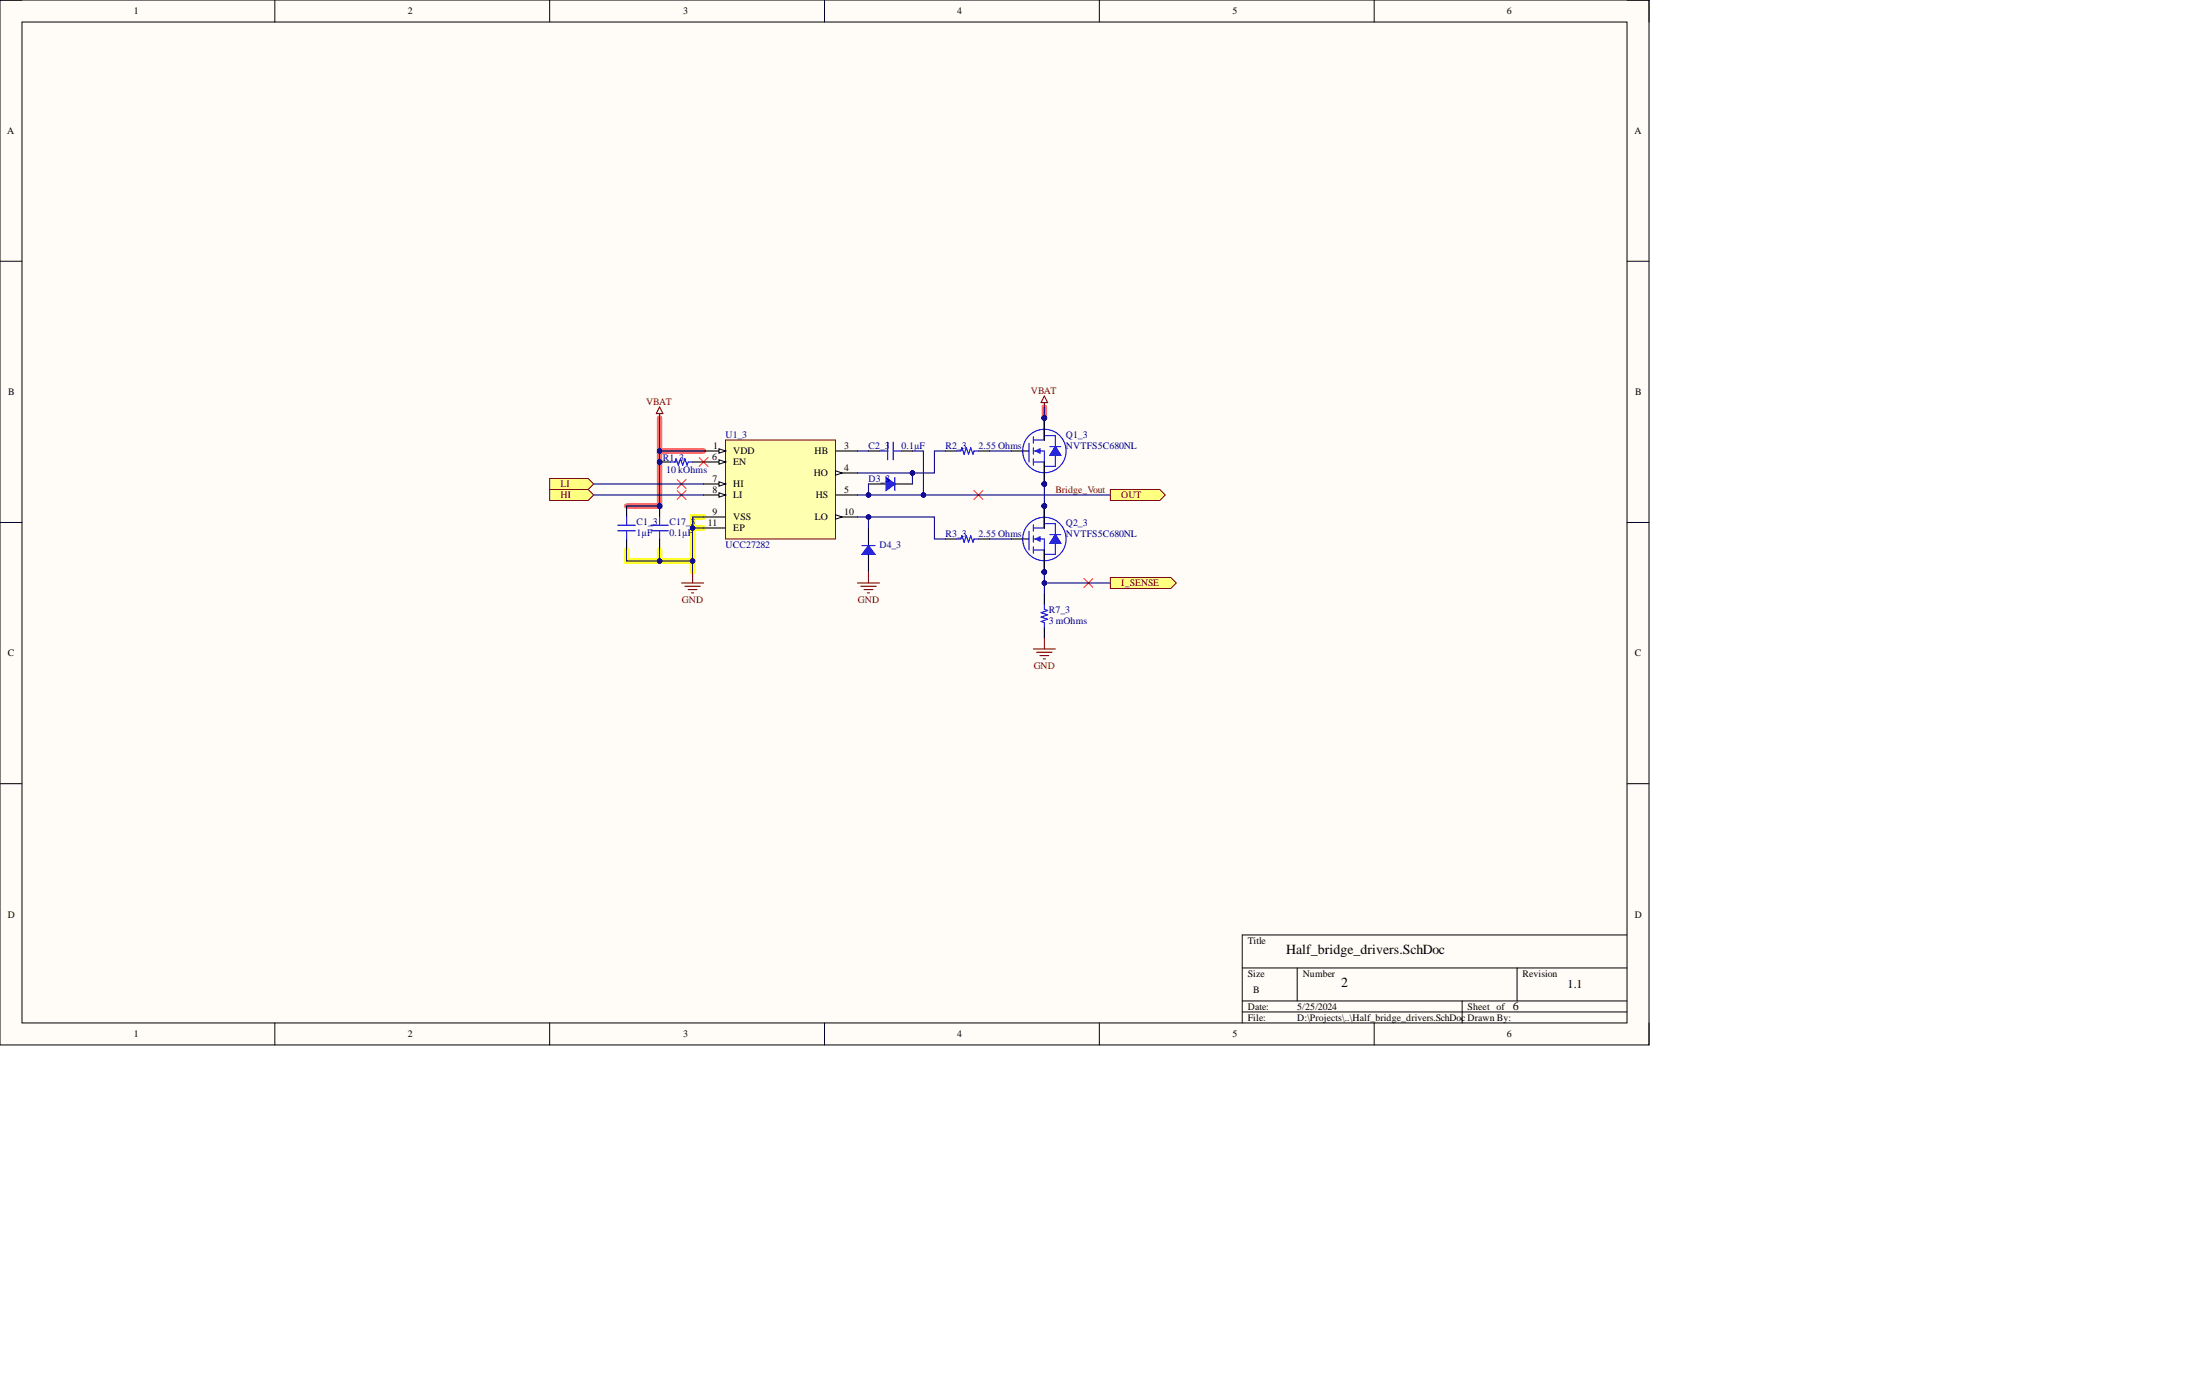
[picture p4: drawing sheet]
<svg xmlns="http://www.w3.org/2000/svg" width="508mm" height="322mm" viewBox="0 0 508 322" stroke-linecap="round" stroke-linejoin="round" font-family="sans-serif">
<path d="M0 0h380.5v241h-380.5z" fill-rule="evenodd" fill="#fffcf8"/>
<path d="M0 0h380.5v241h-380.5z" fill="none" stroke="#000" stroke-width=".23"/>
<path d="M5.1 5.1h370.3v230.8h-370.3z" fill-rule="evenodd" fill="#fffcf8"/>
<g fill="none" stroke="#000" stroke-width=".23">
<path d="M0 0h5.1M5.1 5.1h370.3v230.8h-370.3zM63.4 0v5.1M126.8 0v5.1M190.3 0v5.1M253.7 0v5.1M317.1 0v5.1M375.4 0h5.1v5.1M0 60.3h5.1M375.4 60.3h5.1M0 120.5h5.1M375.4 120.5h5.1"/>
<path d="M0 180.8h5.1M375.4 180.8h5.1M375.4 215.6h-88.8v20.3M63.4 235.9v5.1M126.8 235.9v5.1M190.3 235.9v5.1M253.7 235.9v5.1M286.6 223.2h88.8M286.6 230.9h88.8M286.6 233.4h88.8M299.3 223.2v7.7M317.1 235.9v5.1"/>
<path d="M337.4 230.9v5M350.1 223.2v7.7M380.5 235.9v5.1"/>
</g>
<path d="M152.2 96.4v7.6h10.1M241 93.9v2.5M152.2 104v12.7h-7.6" fill="none" stroke="#ff6e6e" stroke-width="1.3"/>
<path d="M162.3 119.2h-2.5v12.7M144.6 126.8v2.6h15.2M152.2 126.8v2.6M159.8 121.8h2.5" fill="none" stroke="#ff0" stroke-width="1.3"/>
<path d="M241 92.9v1M241 91.3l.7 1.6h-1.5zM238.5 149.7h5M239.2 150.4h3.6M240 151.2h2M240.7 152h.5M241 147.1v2.6" fill="none" stroke="#800000" stroke-width=".25"/>
<path d="M200.4 104h2.5M208 104h2.5" fill="none" stroke="#000" stroke-width=".25"/>
<path d="M202.9 104h1.9M204.8 102v4M206.1 104h1.9M206.1 102v4" fill="none" stroke="#00f" stroke-width=".25"/>
<path d="M126.8 110.4h8.9l1.3 1.2-1.3 1.3h-8.9z" fill-rule="evenodd" fill="#ffff80"/>
<path d="M126.8 110.4h8.9l1.3 1.2-1.3 1.3h-8.9z" fill="none" stroke="#800000" stroke-width=".23"/>
<path d="M126.8 112.9h8.9l1.3 1.3-1.3 1.2h-8.9z" fill-rule="evenodd" fill="#ffff80"/>
<path d="M126.8 112.9h8.9l1.3 1.3-1.3 1.2h-8.9z" fill="none" stroke="#800000" stroke-width=".23"/>
<path d="M156.3 113.1l2 2.1M156.3 110.6l2 2M158.3 113.1l-2 2.1M158.3 110.6l-2 2" fill="none" stroke="#f00" stroke-width=".23"/>
<path d="M144.6 116.7v2.5M144.6 124.3v2.5" fill="none" stroke="#000" stroke-width=".25"/>
<path d="M144.6 119.2v1.9M142.6 121.1h4M142.6 122.4h4M144.6 122.4v1.9" fill="none" stroke="#00f" stroke-width=".25"/>
<path d="M152.2 93.9l.8 1.5h-1.6zM152.2 95.4v1" fill="none" stroke="#800000" stroke-width=".25"/>
<path d="M256.2 112.9h11.4l1.3 1.3-1.3 1.2h-11.4z" fill-rule="evenodd" fill="#ffff80"/>
<path d="M256.2 112.9h11.4l1.3 1.3-1.3 1.2h-11.4z" fill="none" stroke="#800000" stroke-width=".23"/>
<path d="M218.2 104h2.5M225.8 104h2.5M218.2 124.3h2.5M225.8 124.3h2.5M241 137v2.5M241 144.6v2.5" fill="none" stroke="#000" stroke-width=".25"/>
<path d="M220.7 104h1l.3-.7 .5 1.5 .5-1.5 .5 1.5 .5-1.5 .5 1.5 .3-.8h1M220.7 124.3h1l.3-.8 .5 1.6 .5-1.6 .5 1.6 .5-1.6 .5 1.6 .3-.8h1M241 139.5v1l.7 .3-1.5 .5 1.5 .5-1.5 .5 1.5 .5-1.5 .5 .8 .3v1" fill="none" stroke="#00f" stroke-width=".25"/>
<path d="M224.8 113.1l2 2.1M226.8 113.1l-2 2.1" fill="none" stroke="#f00" stroke-width=".23"/>
<path d="M256.2 133.2h14l1.2 1.3-1.2 1.2h-14z" fill-rule="evenodd" fill="#ffff80"/>
<path d="M256.2 133.2h14l1.2 1.3-1.2 1.2h-14z" fill="none" stroke="#800000" stroke-width=".23"/>
<path d="M250.1 133.4l2 2.1M252.1 133.4l-2 2.1" fill="none" stroke="#f00" stroke-width=".23"/>
<circle cx="241" cy="111.6" r=".51" fill="#000080"/>
<circle cx="241" cy="111.6" r=".51" fill="none" stroke="#000080" stroke-width=".23"/>
<circle cx="241" cy="96.4" r=".51" fill="#000080"/>
<circle cx="241" cy="96.4" r=".51" fill="none" stroke="#000080" stroke-width=".23"/>
<circle cx="241" cy="111.6" r=".51" fill="#000080"/>
<circle cx="241" cy="111.6" r=".51" fill="none" stroke="#000080" stroke-width=".23"/>
<circle cx="241" cy="111.6" r=".51" fill="#000080"/>
<circle cx="241" cy="111.6" r=".51" fill="none" stroke="#000080" stroke-width=".23"/>
<circle cx="241" cy="96.4" r=".51" fill="#000080"/>
<circle cx="241" cy="96.4" r=".51" fill="none" stroke="#000080" stroke-width=".23"/>
<circle cx="241" cy="96.4" r=".51" fill="#000080"/>
<circle cx="241" cy="96.4" r=".51" fill="none" stroke="#000080" stroke-width=".23"/>
<circle cx="241" cy="96.4" r=".51" fill="#000080"/>
<circle cx="241" cy="96.4" r=".51" fill="none" stroke="#000080" stroke-width=".23"/>
<path d="M245.4 106.4a5 5 0 0 0-4.2-7.4 5 5 0 0 0-4.8 7 5 5 0 0 0 8.4 1.2l.5-.7" fill="none" stroke="#00f" stroke-width=".25"/>
<path d="M233.4 104h4M241 106.6v5" fill="none" stroke="#000" stroke-width=".25"/>
<circle cx="241" cy="111.6" r=".51" fill="#000080"/>
<circle cx="241" cy="111.6" r=".51" fill="none" stroke="#000080" stroke-width=".23"/>
<path d="M241 96.4v5.1" fill="none" stroke="#000" stroke-width=".25"/>
<circle cx="241" cy="96.4" r=".51" fill="#000080"/>
<circle cx="241" cy="96.4" r=".51" fill="none" stroke="#000080" stroke-width=".23"/>
<path d="M237.4 102.2v4.4M238.5 104h2.5v2.6h-2.5M238.5 101.5h2.5" fill="none" stroke="#00f" stroke-width=".25"/>
<path d="M239 104l1-.5v1z" fill="#00f"/>
<path d="M239 104l1-.5v1zM242.3 103h2.5M243.5 101.5v5.1M243.5 103l1.3 2h-2.5z" fill="none" stroke="#00f" stroke-width=".25"/>
<path d="M243.5 103l1.3 2h-2.5z" fill="#00f"/>
<path d="M243.5 103l1.3 2h-2.5z" fill="none" stroke="#00f" stroke-width=".23"/>
<path d="M238.5 100.7v1.5M238.5 103.3v1.5M238.5 105.8v1.5M241 100.5h2.5v1M243.5 106.6v1h-2.5" fill="none" stroke="#00f" stroke-width=".25"/>
<path d="M241 106.6v5" fill="none" stroke="#000" stroke-width=".25"/>
<circle cx="241" cy="111.6" r=".51" fill="#000080"/>
<circle cx="241" cy="111.6" r=".51" fill="none" stroke="#000080" stroke-width=".23"/>
<path d="M241 106.6v5" fill="none" stroke="#000" stroke-width=".25"/>
<circle cx="241" cy="111.6" r=".51" fill="#000080"/>
<circle cx="241" cy="111.6" r=".51" fill="none" stroke="#000080" stroke-width=".23"/>
<path d="M241 96.4v5.1" fill="none" stroke="#000" stroke-width=".25"/>
<circle cx="241" cy="96.4" r=".51" fill="#000080"/>
<circle cx="241" cy="96.4" r=".51" fill="none" stroke="#000080" stroke-width=".23"/>
<path d="M241 96.4v5.1" fill="none" stroke="#000" stroke-width=".25"/>
<circle cx="241" cy="96.4" r=".51" fill="#000080"/>
<circle cx="241" cy="96.4" r=".51" fill="none" stroke="#000080" stroke-width=".23"/>
<path d="M241 96.4v5.1" fill="none" stroke="#000" stroke-width=".25"/>
<circle cx="241" cy="96.4" r=".51" fill="#000080"/>
<circle cx="241" cy="96.4" r=".51" fill="none" stroke="#000080" stroke-width=".23"/>
<circle cx="241" cy="131.9" r=".51" fill="#000080"/>
<circle cx="241" cy="131.9" r=".51" fill="none" stroke="#000080" stroke-width=".23"/>
<circle cx="241" cy="116.7" r=".51" fill="#000080"/>
<circle cx="241" cy="116.7" r=".51" fill="none" stroke="#000080" stroke-width=".23"/>
<circle cx="241" cy="131.9" r=".51" fill="#000080"/>
<circle cx="241" cy="131.9" r=".51" fill="none" stroke="#000080" stroke-width=".23"/>
<circle cx="241" cy="131.9" r=".51" fill="#000080"/>
<circle cx="241" cy="131.9" r=".51" fill="none" stroke="#000080" stroke-width=".23"/>
<circle cx="241" cy="116.7" r=".51" fill="#000080"/>
<circle cx="241" cy="116.7" r=".51" fill="none" stroke="#000080" stroke-width=".23"/>
<circle cx="241" cy="116.7" r=".51" fill="#000080"/>
<circle cx="241" cy="116.7" r=".51" fill="none" stroke="#000080" stroke-width=".23"/>
<circle cx="241" cy="116.7" r=".51" fill="#000080"/>
<circle cx="241" cy="116.7" r=".51" fill="none" stroke="#000080" stroke-width=".23"/>
<path d="M245.4 126.7a5 5 0 0 0-4.2-7.4 5 5 0 0 0-4.8 7 5 5 0 0 0 8.4 1.2l.5-.7" fill="none" stroke="#00f" stroke-width=".25"/>
<path d="M233.4 124.3h4M241 126.8v5.1" fill="none" stroke="#000" stroke-width=".25"/>
<circle cx="241" cy="131.9" r=".51" fill="#000080"/>
<circle cx="241" cy="131.9" r=".51" fill="none" stroke="#000080" stroke-width=".23"/>
<path d="M241 116.7v5.1" fill="none" stroke="#000" stroke-width=".25"/>
<circle cx="241" cy="116.7" r=".51" fill="#000080"/>
<circle cx="241" cy="116.7" r=".51" fill="none" stroke="#000080" stroke-width=".23"/>
<path d="M237.4 122.5v4.3M238.5 124.3h2.5v2.5h-2.5M238.5 121.8h2.5" fill="none" stroke="#00f" stroke-width=".25"/>
<path d="M239 124.3l1-.5v1z" fill="#00f"/>
<path d="M239 124.3l1-.5v1zM242.3 123.3h2.5M243.5 121.8v5M243.5 123.3l1.3 2h-2.5z" fill="none" stroke="#00f" stroke-width=".25"/>
<path d="M243.5 123.3l1.3 2h-2.5z" fill="#00f"/>
<path d="M243.5 123.3l1.3 2h-2.5z" fill="none" stroke="#00f" stroke-width=".23"/>
<path d="M238.5 121v1.5M238.5 123.5v1.6M238.5 126.1v1.5M241 120.8h2.5v1M243.5 126.8v1.1h-2.5" fill="none" stroke="#00f" stroke-width=".25"/>
<path d="M241 126.8v5.1" fill="none" stroke="#000" stroke-width=".25"/>
<circle cx="241" cy="131.9" r=".51" fill="#000080"/>
<circle cx="241" cy="131.9" r=".51" fill="none" stroke="#000080" stroke-width=".23"/>
<path d="M241 126.8v5.1" fill="none" stroke="#000" stroke-width=".25"/>
<circle cx="241" cy="131.9" r=".51" fill="#000080"/>
<circle cx="241" cy="131.9" r=".51" fill="none" stroke="#000080" stroke-width=".23"/>
<path d="M241 116.7v5.1" fill="none" stroke="#000" stroke-width=".25"/>
<circle cx="241" cy="116.7" r=".51" fill="#000080"/>
<circle cx="241" cy="116.7" r=".51" fill="none" stroke="#000080" stroke-width=".23"/>
<path d="M241 116.7v5.1" fill="none" stroke="#000" stroke-width=".25"/>
<circle cx="241" cy="116.7" r=".51" fill="#000080"/>
<circle cx="241" cy="116.7" r=".51" fill="none" stroke="#000080" stroke-width=".23"/>
<path d="M241 116.7v5.1" fill="none" stroke="#000" stroke-width=".25"/>
<circle cx="241" cy="116.7" r=".51" fill="#000080"/>
<circle cx="241" cy="116.7" r=".51" fill="none" stroke="#000080" stroke-width=".23"/>
<circle cx="152.2" cy="106.6" r=".51" fill="#000080"/>
<circle cx="152.2" cy="106.6" r=".51" fill="none" stroke="#000080" stroke-width=".23"/>
<path d="M152.2 106.6h2.5M159.8 106.6h2.5" fill="none" stroke="#000" stroke-width=".25"/>
<circle cx="152.2" cy="106.6" r=".51" fill="#000080"/>
<circle cx="152.2" cy="106.6" r=".51" fill="none" stroke="#000080" stroke-width=".23"/>
<path d="M154.7 106.6h1.1l.2-.8 .5 1.5 .5-1.5 .5 1.5 .5-1.5 .5 1.5 .3-.7h1" fill="none" stroke="#00f" stroke-width=".25"/>
<path d="M157.3 134.5h5M158 135.2h3.6M158.8 136h2M159.6 136.7h.5M159.8 131.9v2.6" fill="none" stroke="#800000" stroke-width=".25"/>
<path d="M167.4 101.5h25.4v22.8h-25.4z" fill-rule="evenodd" fill="#ffffb0"/>
<path d="M167.4 101.5h25.4v22.8h-25.4z" fill="none" stroke="#800000" stroke-width=".23"/>
<path d="M162.3 106.6h5.1" fill="none" stroke="#000" stroke-width=".25"/>
<path d="M165.9 106l1.5 .6-1.5 .5z" fill="#f8fcff"/>
<path d="M165.9 106l1.5 .6-1.5 .5z" fill="none" stroke="#000" stroke-width=".23"/>
<path d="M162.3 111.6h5.1" fill="none" stroke="#000" stroke-width=".25"/>
<path d="M165.9 111.1l1.5 .5-1.5 .5z" fill="#f8fcff"/>
<path d="M165.9 111.1l1.5 .5-1.5 .5z" fill="none" stroke="#000" stroke-width=".23"/>
<path d="M162.3 114.2h5.1" fill="none" stroke="#000" stroke-width=".25"/>
<path d="M165.9 113.7l1.5 .5-1.5 .5z" fill="#f8fcff"/>
<path d="M165.9 113.7l1.5 .5-1.5 .5z" fill="none" stroke="#000" stroke-width=".23"/>
<path d="M162.3 104h5.1" fill="none" stroke="#000" stroke-width=".25"/>
<path d="M165.9 103.5l1.5 .5-1.5 .5z" fill="#f8fcff"/>
<path d="M165.9 103.5l1.5 .5-1.5 .5z" fill="none" stroke="#000" stroke-width=".23"/>
<path d="M192.8 104h5.1M192.8 114.2h5.1M192.8 109.1h5.1M162.3 121.8h5.1" fill="none" stroke="#000" stroke-width=".25"/>
<path d="M192.8 108.6l1.5 .5-1.5 .5z" fill="#f8fcff"/>
<path d="M192.8 108.6l1.5 .5-1.5 .5z" fill="none" stroke="#000" stroke-width=".23"/>
<path d="M192.8 119.2h5.1" fill="none" stroke="#000" stroke-width=".25"/>
<path d="M192.8 118.7l1.5 .5-1.5 .5z" fill="#f8fcff"/>
<path d="M192.8 118.7l1.5 .5-1.5 .5z" fill="none" stroke="#000" stroke-width=".23"/>
<path d="M162.3 119.2h5.1" fill="none" stroke="#000" stroke-width=".25"/>
<circle cx="152.2" cy="116.7" r=".51" fill="#000080"/>
<circle cx="152.2" cy="116.7" r=".51" fill="none" stroke="#000080" stroke-width=".23"/>
<path d="M152.2 116.7v2.5M152.2 124.3v2.5" fill="none" stroke="#000" stroke-width=".25"/>
<circle cx="152.2" cy="116.7" r=".51" fill="#000080"/>
<circle cx="152.2" cy="116.7" r=".51" fill="none" stroke="#000080" stroke-width=".23"/>
<path d="M152.2 119.2v1.9M206.5 110.1v3M150.2 121.1h4M150.2 122.4h4M152.2 122.4v1.9" fill="none" stroke="#00f" stroke-width=".25"/>
<path d="M200.4 111.6h4.1M206.5 111.6h4" fill="none" stroke="#000" stroke-width=".25"/>
<path d="M204.5 110.1l2 1.5-2 1.5z" fill="#00f"/>
<path d="M204.5 110.1l2 1.5-2 1.5zM198.9 125.8h3" fill="none" stroke="#00f" stroke-width=".25"/>
<path d="M200.4 121.8v4M200.4 127.9v4" fill="none" stroke="#000" stroke-width=".25"/>
<path d="M200.4 125.8l1.5 2.1h-3z" fill="#00f"/>
<path d="M200.4 125.8l1.5 2.1h-3z" fill="none" stroke="#00f" stroke-width=".25"/>
<path d="M197.9 134.5h5M198.6 135.2h3.6M199.4 136h2M200.1 136.7h.6M200.4 131.9v2.6" fill="none" stroke="#800000" stroke-width=".25"/>
<path d="M161.3 105.5l2.1 2.1M163.4 105.5l-2.1 2.1" fill="none" stroke="#f00" stroke-width=".23"/>
<path d="M241 93.9v2.5" fill="none" stroke="#000080" stroke-width=".25"/>
<circle cx="241" cy="96.4" r=".51" fill="#000080"/>
<circle cx="241" cy="96.4" r=".51" fill="none" stroke="#000080" stroke-width=".23"/>
<path d="M137 114.2h25.3M137 111.6h25.3M152.2 104v12.7h-7.6" fill="none" stroke="#000080" stroke-width=".25"/>
<circle cx="152.2" cy="104" r=".51" fill="#000080"/>
<circle cx="152.2" cy="104" r=".51" fill="none" stroke="#000080" stroke-width=".23"/>
<circle cx="152.2" cy="106.6" r=".51" fill="#000080"/>
<circle cx="152.2" cy="106.6" r=".51" fill="none" stroke="#000080" stroke-width=".23"/>
<circle cx="152.2" cy="116.7" r=".51" fill="#000080"/>
<circle cx="152.2" cy="116.7" r=".51" fill="none" stroke="#000080" stroke-width=".23"/>
<path d="M152.2 96.4v7.6h10.1" fill="none" stroke="#000080" stroke-width=".25"/>
<circle cx="152.2" cy="104" r=".51" fill="#000080"/>
<circle cx="152.2" cy="104" r=".51" fill="none" stroke="#000080" stroke-width=".23"/>
<path d="M159.8 121.8h2.5" fill="none" stroke="#000080" stroke-width=".25"/>
<circle cx="159.8" cy="121.8" r=".51" fill="#000080"/>
<circle cx="159.8" cy="121.8" r=".51" fill="none" stroke="#000080" stroke-width=".23"/>
<path d="M197.9 104h2.5M210.5 104h2.6v10.2" fill="none" stroke="#000080" stroke-width=".25"/>
<circle cx="213.1" cy="114.2" r=".51" fill="#000080"/>
<circle cx="213.1" cy="114.2" r=".51" fill="none" stroke="#000080" stroke-width=".23"/>
<path d="M228.3 104h5.1M228.3 124.3h5.1M241 134.5h15.2" fill="none" stroke="#000080" stroke-width=".25"/>
<circle cx="241" cy="134.5" r=".51" fill="#000080"/>
<circle cx="241" cy="134.5" r=".51" fill="none" stroke="#000080" stroke-width=".23"/>
<path d="M152.2 126.8v2.6" fill="none" stroke="#000080" stroke-width=".25"/>
<circle cx="152.2" cy="129.4" r=".51" fill="#000080"/>
<circle cx="152.2" cy="129.4" r=".51" fill="none" stroke="#000080" stroke-width=".23"/>
<path d="M210.5 109.1v2.5" fill="none" stroke="#000080" stroke-width=".25"/>
<circle cx="210.5" cy="109.1" r=".51" fill="#000080"/>
<circle cx="210.5" cy="109.1" r=".51" fill="none" stroke="#000080" stroke-width=".23"/>
<path d="M200.4 111.6v2.6" fill="none" stroke="#000080" stroke-width=".25"/>
<circle cx="200.4" cy="114.2" r=".51" fill="#000080"/>
<circle cx="200.4" cy="114.2" r=".51" fill="none" stroke="#000080" stroke-width=".23"/>
<path d="M200.4 119.2v2.6" fill="none" stroke="#000080" stroke-width=".25"/>
<circle cx="200.4" cy="119.2" r=".51" fill="#000080"/>
<circle cx="200.4" cy="119.2" r=".51" fill="none" stroke="#000080" stroke-width=".23"/>
<path d="M144.6 126.8v2.6h15.2" fill="none" stroke="#000080" stroke-width=".25"/>
<circle cx="159.8" cy="129.4" r=".51" fill="#000080"/>
<circle cx="159.8" cy="129.4" r=".51" fill="none" stroke="#000080" stroke-width=".23"/>
<circle cx="152.2" cy="129.4" r=".51" fill="#000080"/>
<circle cx="152.2" cy="129.4" r=".51" fill="none" stroke="#000080" stroke-width=".23"/>
<path d="M162.3 119.2h-2.5v12.7" fill="none" stroke="#000080" stroke-width=".25"/>
<circle cx="159.8" cy="121.8" r=".51" fill="#000080"/>
<circle cx="159.8" cy="121.8" r=".51" fill="none" stroke="#000080" stroke-width=".23"/>
<circle cx="159.8" cy="129.4" r=".51" fill="#000080"/>
<circle cx="159.8" cy="129.4" r=".51" fill="none" stroke="#000080" stroke-width=".23"/>
<path d="M197.9 119.2h17.7v5.1h2.6" fill="none" stroke="#000080" stroke-width=".25"/>
<circle cx="200.4" cy="119.2" r=".51" fill="#000080"/>
<circle cx="200.4" cy="119.2" r=".51" fill="none" stroke="#000080" stroke-width=".23"/>
<path d="M197.9 114.2h58.3" fill="none" stroke="#000080" stroke-width=".25"/>
<circle cx="200.4" cy="114.2" r=".51" fill="#000080"/>
<circle cx="200.4" cy="114.2" r=".51" fill="none" stroke="#000080" stroke-width=".23"/>
<circle cx="213.1" cy="114.2" r=".51" fill="#000080"/>
<circle cx="213.1" cy="114.2" r=".51" fill="none" stroke="#000080" stroke-width=".23"/>
<path d="M218.2 104h-2.6v5.1h-17.7" fill="none" stroke="#000080" stroke-width=".25"/>
<circle cx="210.5" cy="109.1" r=".51" fill="#000080"/>
<circle cx="210.5" cy="109.1" r=".51" fill="none" stroke="#000080" stroke-width=".23"/>
<path d="M241 131.9v5.1" fill="none" stroke="#000080" stroke-width=".25"/>
<circle cx="241" cy="131.9" r=".51" fill="#000080"/>
<circle cx="241" cy="131.9" r=".51" fill="none" stroke="#000080" stroke-width=".23"/>
<circle cx="241" cy="134.5" r=".51" fill="#000080"/>
<circle cx="241" cy="134.5" r=".51" fill="none" stroke="#000080" stroke-width=".23"/>
<path d="M241 111.6v5.1" fill="none" stroke="#000080" stroke-width=".25"/>
<circle cx="241" cy="111.6" r=".51" fill="#000080"/>
<circle cx="241" cy="111.6" r=".51" fill="none" stroke="#000080" stroke-width=".23"/>
<circle cx="241" cy="116.7" r=".51" fill="#000080"/>
<circle cx="241" cy="116.7" r=".51" fill="none" stroke="#000080" stroke-width=".23"/>
<g font-size="3.2">
<text x="296.8" y="220">Half_bridge_drivers.SchDoc</text>
<text x="309.5" y="227.6">2</text>
</g>
<g font-size="2.8">
<text x="361.7" y="228">1.1</text>
<text x="349.1" y="233.1">6</text>
</g>
<g font-size="2.3">
<text x="30.9" y="3.3">1</text>
<text x="94.1" y="3.3">2</text>
<text x="157.6" y="3.3">3</text>
<text x="220.9" y="3.3">4</text>
<text x="284.4" y="3.3">5</text>
<text x="347.7" y="3.3">6</text>
<text x="1.7" y="30.9">A</text>
<text x="377.1" y="30.9">A</text>
<text x="1.9" y="91.2">B</text>
<text x="377.3" y="91.2">B</text>
<text x="164.3" y="106">6</text>
<text x="164.5" y="103.5">1</text>
<text x="169.2" y="107.3">EN</text>
<text x="169.2" y="104.8">VDD</text>
<text x="188" y="104.8">HB</text>
<text x="194.8" y="103.5">3</text>
<text x="164.4" y="111.1">7</text>
<text x="164.4" y="113.7">8</text>
<text x="169.2" y="112.4">HI</text>
<text x="187.8" y="109.8">HO</text>
<text x="194.8" y="113.7">5</text>
<text x="194.8" y="108.6">4</text>
<text x="164.4" y="118.7">9</text>
<text x="169.2" y="114.9">LI</text>
<text x="169.2" y="120">VSS</text>
<text x="188.1" y="120">LO</text>
<text x="188.2" y="114.9">HS</text>
<text x="194.8" y="118.7">10</text>
<text x="163.4" y="121.3">11</text>
<text x="169.2" y="122.5">EP</text>
<text x="1.8" y="151.4">C</text>
<text x="377.2" y="151.4">C</text>
<text x="1.8" y="211.7">D</text>
<text x="377.2" y="211.7">D</text>
<text x="287.9" y="217.7">Title</text>
<text x="287.9" y="225.3">Size</text>
<text x="300.6" y="225.3">Number</text>
<text x="351.3" y="225.3">Revision</text>
<text x="287.9" y="232.9">Date:</text>
<text x="289.2" y="229.1">B</text>
<text x="299.3" y="232.9">5/25/2024</text>
<text x="338.7" y="232.9">Sheet of</text>
<text x="30.9" y="239.2">1</text>
<text x="94.1" y="239.2">2</text>
<text x="157.6" y="239.2">3</text>
<text x="220.9" y="239.2">4</text>
<text x="284.4" y="239.2">5</text>
<text x="287.9" y="235.4">File:</text>
<text x="299.3" y="235.4">D:\Projects\..\Half_bridge_drivers.SchDoc Drawn By:</text>
<text x="347.7" y="239.2">6</text>
</g>
<g font-size="2.3" fill="#800000">
<text x="149.1" y="93.4">VBAT</text>
<text x="237.9" y="90.8">VBAT</text>
<text x="129.4" y="112.4">LI</text>
<text x="243.5" y="113.7">Bridge_Vout</text>
<text x="129.4" y="114.9">HI</text>
<text x="258.7" y="114.9">OUT</text>
<text x="258.7" y="135.2">I_SENSE</text>
<text x="157.4" y="139">GND</text>
<text x="197.9" y="139">GND</text>
<text x="238.5" y="154.2">GND</text>
</g>
<g font-size="2.3" fill="#000080">
<text x="167.4" y="101">U1_3</text>
<text x="246" y="101.1">Q1_3</text>
<text x="153" y="106.3">R1_3</text>
<text x="200.4" y="103.5">C2_3</text>
<text x="208" y="103.5">0.1µF</text>
<text x="218.2" y="103.5">R2_3</text>
<text x="225.8" y="103.5">2.55 Ohms</text>
<text x="246" y="103.6">NVTFS5C680NL</text>
<text x="153.7" y="109.1">10 kOhms</text>
<text x="200.4" y="111.1">D3_3</text>
<text x="146.9" y="123.5">1µF</text>
<text x="146.9" y="121">C1_3</text>
<text x="154.5" y="123.5">0.1µF</text>
<text x="154.5" y="121">C17_3</text>
<text x="218.2" y="123.8">R3_3</text>
<text x="225.8" y="123.8">2.55 Ohms</text>
<text x="246" y="121.3">Q2_3</text>
<text x="246" y="123.9">NVTFS5C680NL</text>
<text x="167.4" y="126.3">UCC27282</text>
<text x="202.9" y="126.3">D4_3</text>
<text x="242" y="141.3">R7_3</text>
<text x="242" y="143.8">3 mOhms</text>
</g>
</svg>
